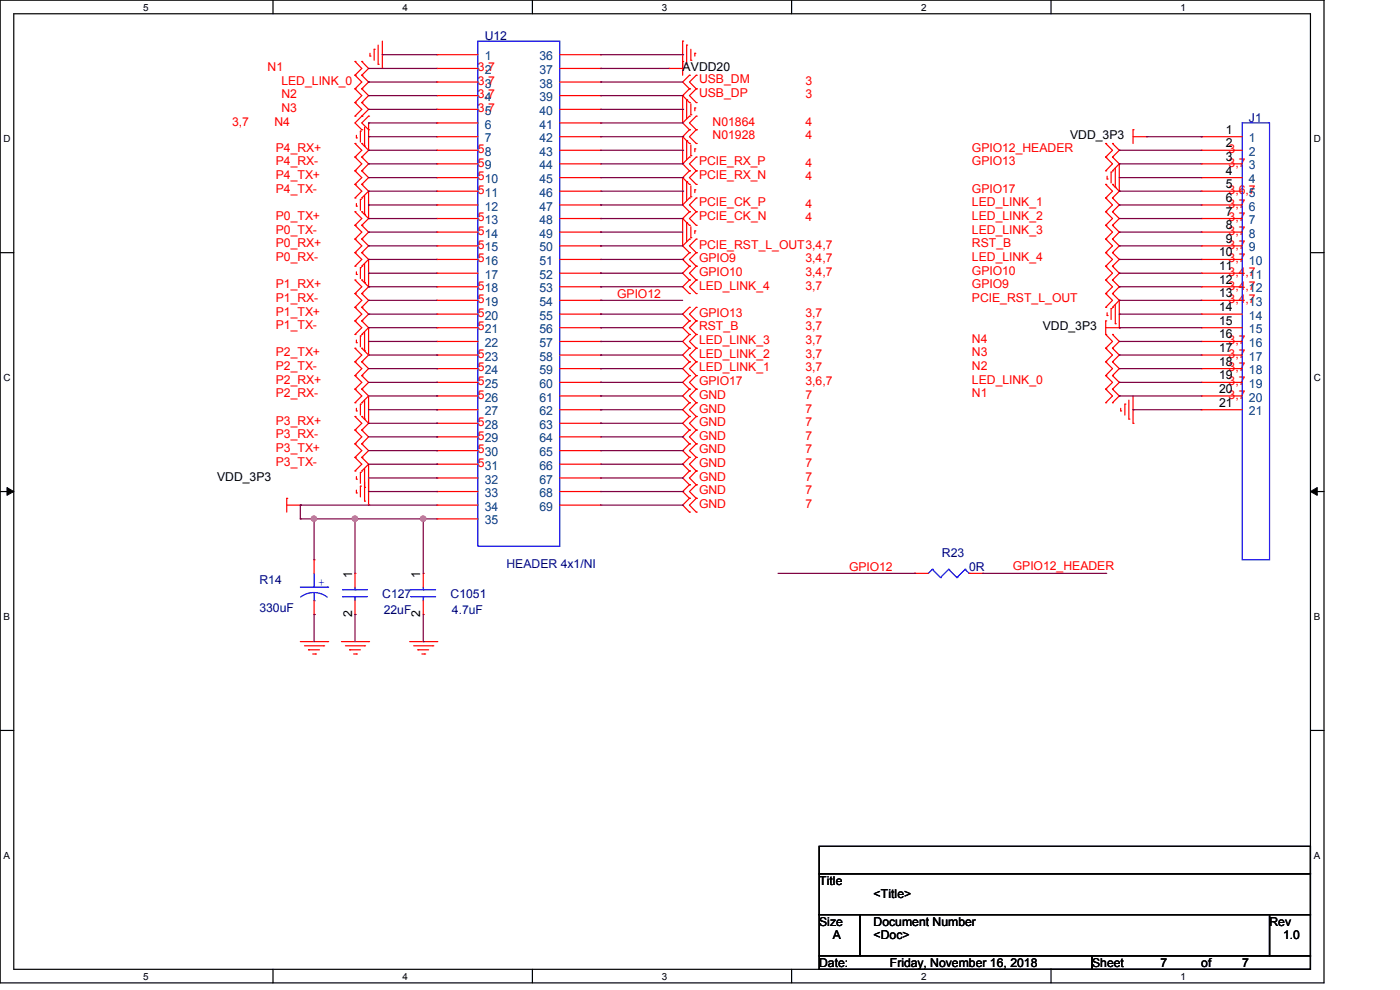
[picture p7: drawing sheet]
<svg xmlns="http://www.w3.org/2000/svg" width="297mm" height="210mm" viewBox="0 0 297 210" stroke-linecap="round" stroke-linejoin="round" font-family="sans-serif">
<path d="M0 0h280.9v208.5h-280.9zM2.9 2.9h275.1v202.7h-275.1z" fill="none" stroke="#000" stroke-width=".25"/>
<g fill="#fff">
<path d="M30.4 .3h1.1v2.4h-1.1z"/>
<path d="M30.4 205.9h1.1v2.3h-1.1z"/>
</g>
<path d="M57.9 0v2.9M57.9 205.6v2.9" fill="none" stroke="#000" stroke-width=".25"/>
<g fill="#fff">
<path d="M85.4 .3h1.1v2.4h-1.1z"/>
<path d="M85.4 205.9h1.1v2.3h-1.1z"/>
</g>
<path d="M112.9 0v2.9M112.9 205.6v2.9" fill="none" stroke="#000" stroke-width=".25"/>
<g fill="#fff">
<path d="M140.4 .3h1.2v2.4h-1.2z"/>
<path d="M140.4 205.9h1.2v2.3h-1.2z"/>
</g>
<path d="M167.9 0v2.9M167.9 205.6v2.9" fill="none" stroke="#000" stroke-width=".25"/>
<g fill="#fff">
<path d="M195.4 .3h1.2v2.4h-1.2z"/>
<path d="M195.4 205.9h1.2v2.3h-1.2z"/>
</g>
<path d="M223 0v2.9M223 205.6v2.9" fill="none" stroke="#000" stroke-width=".25"/>
<g fill="#fff">
<path d="M250.4 .3h1.2v2.4h-1.2z"/>
<path d="M250.4 205.9h1.2v2.3h-1.2z"/>
<path d="M.8 28.2h1.4v2.4h-1.4z"/>
<path d="M278.7 28.2h1.5v2.4h-1.5z"/>
<path d="M.8 78.9h1.4v2.3h-1.4z"/>
<path d="M278.7 78.9h1.5v2.3h-1.5z"/>
</g>
<path d="M0 53.6h2.9M278 53.6h2.9" fill="none" stroke="#000" stroke-width=".25"/>
<g fill="#fff">
<path d="M.8 129.6h1.3v2.3h-1.3z"/>
<path d="M278.7 129.6h1.4v2.3h-1.4z"/>
</g>
<path d="M0 104.3h2.9M278 104.3h2.9" fill="none" stroke="#000" stroke-width=".25"/>
<path d="M1.5 103.4l1.4 .9-1.4 .8zM278 104.3l1.4-.9v1.7z" fill="#000" stroke="#000" stroke-width=".21"/>
<g fill="#fff">
<path d="M.8 180.3h1.3v2.3h-1.3z"/>
<path d="M278.7 180.3h1.4v2.3h-1.4z"/>
</g>
<path d="M0 154.9h2.9M278 154.9h2.9M173.8 179.5h104.2v5.8h-104.2zM173.8 185.3h104.2v8.7h-104.2zM173.8 194h8.7v8.7h-8.7zM182.5 194h86.8v8.7h-86.8zM269.3 194h8.7v8.7h-8.7zM173.8 202.7h57.9v2.9h-57.9zM231.7 202.7h46.3v2.9h-46.3z" fill="none" stroke="#000" stroke-width=".25"/>
<g fill="none" stroke="#f00" stroke-width=".25">
<path d="M75.3 13h.1M75.3 16h.1M75.3 18.8h.1M75.3 13l1.5 1.5-1.5 1.5M75.3 18.8l1.5 1.5-1.5 1.5M75.3 16l1.5 1.4-1.5 1.4M76.8 16h.1M76.8 13h.1M76.8 18.8h.1M76.8 13l1.4 1.5-1.4 1.5M76.8 18.8l1.4 1.5-1.4 1.5M76.8 16l1.4 1.4-1.4 1.4"/>
<path d="M78.5 11.9h.1M78.5 11.3v.6M79.4 10.5h.1M79.4 10.5v2.3M80.2 13.6h.1M80.2 9.6v4M81.1 14.5h.1M81.1 8.7v5.8M92.7 11.6h.1M92.7 14.5h.1M92.7 17.4h.1M92.7 14.5h8.7"/>
<path d="M92.7 11.6h8.7M92.7 17.4h8.7M118.7 14.5h8.7M118.7 11.6h8.7M118.7 17.4h8.7M127.4 11.6h.1M127.4 14.5h.1M127.4 17.4h.1M141.9 14.5h.1M141.9 14.5h2.9M144.8 8.7h.1M144.8 13h.1"/>
<path d="M144.8 8.7v7.3M145.7 9.6h.1M145.7 9.6v4M146.3 18.8h.1M146.3 16h.1M146.3 16l-1.5 1.4 1.5 1.4M146.3 18.8l-1.5 1.5M146.6 12.8h.1M146.6 10.5v2.3M147.4 11.3h.1M147.4 11.3v.6M147.7 16h.1"/>
<path d="M147.7 18.8h.1M147.7 16l-1.4 1.4 1.4 1.4M147.7 18.8l-1.4 1.5 1.4 1.5M75.3 21.8h.1M75.3 24.6h.1M75.3 30.4h.1M75.3 33.3h.1M75.3 36.2h.1M75.3 39.1h.1M75.3 21.8l1.5 1.4-1.5 1.4M75.3 30.4l1.5 1.5-1.5 1.4M75.3 33.3l1.5 1.5-1.5 1.4"/>
<path d="M75.3 36.2l1.5 1.5-1.5 1.4M75.3 39.1l1.5 1.5-1.5 1.4M75.6 29.3h.1M75.6 28.7v.6M76.5 27.8h.1M76.5 27.8v2.3M76.8 24.6h.1M76.8 27.5h.1M76.8 21.8h.1M76.8 33.3h.1M76.8 30.4h.1M76.8 36.2h.1"/>
<path d="M76.8 39.1h.1M76.8 21.8l1.4 1.4-2.9 2.9 1.5 1.4M76.8 30.4l1.4 1.5M76.8 33.3l1.4 1.5-1.4 1.4M76.8 36.2l1.4 1.5-1.4 1.4M76.8 39.1l1.4 1.5M77.3 31h.1M77.3 27v4M78.2 31.9h.1M78.2 24.6h.1M78.2 27.5h.1M78.2 26.1v5.8"/>
<path d="M78.2 24.6l-1.4 1.5 1.4 1.4M78.2 31.9l-1.4 1.4M92.7 20.3h.1M92.7 23.2h.1M92.7 26.1h.1M92.7 29h.1M92.7 31.9h.1M92.7 34.8h.1M92.7 37.7h.1M92.7 29h8.7M92.7 31.9h8.7M92.7 34.8h8.7"/>
<path d="M92.7 37.7h8.7M92.7 20.3h8.7M92.7 23.2h8.7M92.7 26.1h8.7M118.7 29h8.7M118.7 31.9h8.7M118.7 34.8h8.7M118.7 37.7h8.7M118.7 20.3h8.7M118.7 23.2h8.7M118.7 26.1h8.7M127.4 20.3h.1"/>
<path d="M127.4 23.2h.1M127.4 26.1h.1M127.4 29h.1M127.4 31.9h.1M127.4 34.8h.1M127.4 37.7h.1M144.8 20.3h.1M144.8 29h.1M144.8 37.7h.1M144.8 20.3v5.8M144.8 29v5.8M144.8 37.7v5.8"/>
<path d="M144.8 20.3l1.5 1.5M144.8 26.1l1.5 1.4M144.8 29l1.5 1.4M144.8 34.8l1.5 1.4M144.8 37.7l1.5 1.4M145.7 21.2h.1M145.7 29.8h.1M145.7 38.5h.1M145.7 21.2v4M145.7 29.8v4.1M145.7 38.5v4.1M146.3 21.8h.1"/>
<path d="M146.3 27.5h.1M146.3 24.6h.1M146.3 30.4h.1M146.3 36.2h.1M146.3 33.3h.1M146.3 39.1h.1M146.3 24.6l-1.5 1.5M146.3 27.5l-1.5 1.5M146.3 33.3l-1.5 1.5M146.3 36.2l-1.5 1.5M146.6 24.3h.1M146.6 33h.1"/>
<path d="M146.6 22v2.3M146.6 30.7v2.3M146.6 39.4v2.3M147.4 22.9h.1M147.4 31.6h.1M147.4 22.9v.6M147.4 31.6v.6M147.7 21.8h.1M147.7 24.6h.1M147.7 27.5h.1M147.7 30.4h.1M147.7 33.3h.1"/>
<path d="M147.7 36.2h.1M147.7 39.1h.1M147.7 24.6l-1.4 1.5 1.4 1.4M147.7 27.5l-1.4 1.5 1.4 1.4M147.7 33.3l-1.4 1.5 1.4 1.4M147.7 36.2l-1.4 1.5 1.4 1.4M234.6 30.4h.1M234.6 33.3h.1M234.6 36.2h.1M234.6 39.1h.1M234.6 30.4l1.4 1.5-1.4 1.4M234.6 33.3l1.4 1.5-1.4 1.4"/>
<path d="M234.6 39.1l1.4 1.5-1.4 1.4M234.9 38h.1M234.9 37.4v.6M235.7 36.5h.1M235.7 36.5v2.3M236 33.3h.1M236 30.4h.1M236 36.2h.1M236 39.1h.1M236 30.4l1.4 1.5-1.4 1.4M236 33.3l1.4 1.5M236 39.1l1.4 1.5"/>
<path d="M236.6 39.7h.1M236.6 35.6v4.1M237.4 34.8v5.8M237.4 34.8l-1.4 1.4M240.4 27.5h.1M240.4 27.5v2.9M240.4 29h2.8M243.2 29h.1M254.8 29h.1M254.8 31.9h.1M254.8 34.8h.1M254.8 37.7h.1"/>
<path d="M254.8 29h8.7M254.8 31.9h8.7M254.8 34.8h8.7M254.8 37.7h8.7M75.3 42h.1M75.3 50.7h.1M75.3 53.6h.1M75.3 56.5h.1M75.3 47.8h.1M75.3 44.9h.1M75.3 59.4h.1M75.3 50.7l1.5 1.5-1.5 1.4"/>
<path d="M75.3 53.6l1.5 1.4-1.5 1.5M75.3 47.8l1.5 1.4-1.5 1.5M75.3 44.9l1.5 1.5-1.5 1.4M75.3 59.4l1.5 1.4-1.5 1.5M75.6 43.7h.1M75.6 58.2h.1M75.6 43.2v.5M75.6 57.7v.5M76.5 42.3h.1M76.5 56.8h.1M76.5 42.3v2.3M76.5 56.8v2.3"/>
<path d="M76.8 42h.1M76.8 53.6h.1M76.8 50.7h.1M76.8 56.5h.1M76.8 47.8h.1M76.8 44.9h.1M76.8 59.4h.1M76.8 50.7l1.4 1.5-1.4 1.4M76.8 53.6l1.4 1.4M76.8 47.8l1.4 1.4-1.4 1.5M76.8 44.9l1.4 1.5M76.8 59.4l1.4 1.4"/>
<path d="M77.3 45.5h.1M77.3 59.9h.1M77.3 41.4v4.1M77.3 55.9v4M78.2 46.4h.1M78.2 40.6v5.8M78.2 55v5.8M78.2 40.6l-1.4 1.4M78.2 55l-1.4 1.5M78.2 46.4l-1.4 1.4M92.7 40.6h.1M92.7 43.5h.1"/>
<path d="M92.7 46.4h.1M92.7 49.2h.1M92.7 52.2h.1M92.7 55h.1M92.7 58h.1M92.7 40.6h8.7M92.7 43.5h8.7M92.7 46.4h8.7M92.7 49.2h8.7M92.7 52.2h8.7M92.7 55h8.7M92.7 58h8.7"/>
<path d="M118.7 40.6h8.7M118.7 43.5h8.7M118.7 46.4h8.7M118.7 49.2h8.7M118.7 52.2h8.7M118.7 55h8.7M118.7 58h8.7M127.4 40.6h.1M127.4 43.5h.1M127.4 46.4h.1M127.4 49.2h.1M127.4 52.2h.1"/>
<path d="M127.4 55h.1M127.4 58h.1M144.8 46.4h.1M144.8 46.4v5.8M144.8 46.4l1.5 1.4M144.8 43.5l1.5 1.4M144.8 52.2l1.5 1.4M145.7 47.2h.1M145.7 47.2v4.1M146.3 47.8h.1M146.3 44.9h.1M146.3 42h.1"/>
<path d="M146.3 53.6h.1M146.3 50.7h.1M146.3 56.5h.1M146.3 59.4h.1M146.3 44.9l-1.5 1.5M146.3 42l-1.5 1.5M146.3 50.7l-1.5 1.5M146.3 53.6l-1.5 1.4 1.5 1.5M146.3 56.5l-1.5 1.5 1.5 1.4M146.3 59.4l-1.5 1.4 1.5 1.5M146.6 41.7h.1M146.6 50.4h.1"/>
<path d="M146.6 48.1v2.3M147.4 40.3h.1M147.4 49h.1M147.4 40.3v.6M147.4 49v.5M147.7 44.9h.1M147.7 47.8h.1M147.7 42h.1M147.7 50.7h.1M147.7 53.6h.1M147.7 56.5h.1M147.7 59.4h.1"/>
<path d="M147.7 44.9l-1.4 1.5 1.4 1.4M147.7 42l-1.4 1.5 1.4 1.4M147.7 50.7l-1.4 1.5 1.4 1.4M147.7 53.6l-1.4 1.4 1.4 1.5M147.7 56.5l-1.4 1.5 1.4 1.4M147.7 59.4l-1.4 1.4 1.4 1.5M234.6 42h.1M234.6 44.9h.1M234.6 47.8h.1M234.6 50.7h.1M234.6 53.6h.1M234.6 56.5h.1"/>
<path d="M234.6 59.4h.1M234.6 42l1.4 1.5-1.4 1.4M234.6 44.9l1.4 1.5-1.4 1.4M234.6 47.8l1.4 1.4-1.4 1.5M234.6 50.7l1.4 1.5-1.4 1.4M234.6 53.6l1.4 1.4-1.4 1.5M234.6 56.5l1.4 1.5-1.4 1.4M234.6 59.4l1.4 1.4-1.4 1.5M236 44.9h.1M236 42h.1M236 47.8h.1M236 50.7h.1"/>
<path d="M236 53.6h.1M236 56.5h.1M236 59.4h.1M236 42l1.4 1.5-1.4 1.4M236 44.9l1.4 1.5-1.4 1.4M236 47.8l1.4 1.4-1.4 1.5M236 50.7l1.4 1.5-1.4 1.4M236 53.6l1.4 1.4-1.4 1.5M236 56.5l1.4 1.5-1.4 1.4M236 59.4l1.4 1.4-1.4 1.5M237.4 40.6h.1M237.4 40.6l-1.4 1.4"/>
<path d="M254.8 40.6h.1M254.8 43.5h.1M254.8 46.4h.1M254.8 49.2h.1M254.8 52.2h.1M254.8 55h.1M254.8 58h.1M254.8 40.6h8.7M254.8 43.5h8.7M254.8 46.4h8.7M254.8 49.2h8.7M254.8 52.2h8.7"/>
<path d="M254.8 55h8.7M254.8 58h8.7M75.3 62.3h.1M75.3 65.2h.1M75.3 68.1h.1M75.3 71h.1M75.3 79.7h.1M75.3 76.8h.1M75.3 73.9h.1M75.3 62.3l1.5 1.4-1.5 1.5M75.3 68.1l1.5 1.4-1.5 1.5M75.3 65.2l1.5 1.4-1.5 1.5"/>
<path d="M75.3 79.7l1.5 1.4-1.5 1.4M75.3 76.8l1.5 1.4-1.5 1.5M75.3 73.9l1.5 1.4-1.5 1.5M75.6 72.7h.1M75.6 72.1v.6M76.5 71.2h.1M76.5 71.2v2.4M76.8 65.2h.1M76.8 62.3h.1M76.8 71h.1M76.8 68.1h.1M76.8 79.7h.1"/>
<path d="M76.8 76.8h.1M76.8 73.9h.1M76.8 62.3l1.4 1.4-1.4 1.5M76.8 68.1l1.4 1.4M76.8 65.2l1.4 1.4-1.4 1.5M76.8 79.7l1.4 1.4-1.4 1.4M76.8 76.8l1.4 1.4-1.4 1.5M76.8 73.9l1.4 1.4M77.3 74.4h.1M77.3 70.4v4M78.2 60.8h.1M78.2 75.3h.1"/>
<path d="M78.2 69.5v5.8M78.2 60.8l-1.4 1.5M78.2 69.5l-1.4 1.5M78.2 75.3l-1.4 1.5M92.7 60.8h.1M92.7 63.7h.1M92.7 66.6h.1M92.7 69.5h.1M92.7 72.4h.1M92.7 75.3h.1M92.7 78.2h.1M92.7 69.5h8.7"/>
<path d="M92.7 60.8h8.7M92.7 63.7h8.7M92.7 66.6h8.7M92.7 72.4h8.7M92.7 75.3h8.7M92.7 78.2h8.7M118.7 69.5h8.7M118.7 60.8h8.7M118.7 63.7h8.7M118.7 66.6h8.7M118.7 72.4h8.7M118.7 75.3h8.7"/>
<path d="M118.7 78.2h8.7M127.4 60.8h.1M127.4 63.7h.1M127.4 66.6h.1M127.4 69.5h.1M127.4 72.4h.1M127.4 75.3h.1M127.4 78.2h.1M146.3 62.3h.1M146.3 68.1h.1M146.3 65.2h.1M146.3 71h.1"/>
<path d="M146.3 73.9h.1M146.3 76.8h.1M146.3 79.7h.1M146.3 65.2l-1.5 1.4 1.5 1.5M146.3 68.1l-1.5 1.4 1.5 1.5M146.3 71l-1.5 1.4 1.5 1.5M146.3 73.9l-1.5 1.4 1.5 1.5M146.3 76.8l-1.5 1.4 1.5 1.5M146.3 79.7l-1.5 1.4 1.5 1.4M147.7 62.3h.1M147.7 65.2h.1M147.7 68.1h.1"/>
<path d="M147.7 71h.1M147.7 73.9h.1M147.7 76.8h.1M147.7 79.7h.1M147.7 65.2l-1.4 1.4 1.4 1.5M147.7 68.1l-1.4 1.4 1.4 1.5M147.7 71l-1.4 1.4 1.4 1.5M147.7 73.9l-1.4 1.4 1.4 1.5M147.7 76.8l-1.4 1.4 1.4 1.5M147.7 79.7l-1.4 1.4 1.4 1.4M234.6 68.1h.1M234.6 62.3h.1"/>
<path d="M234.6 65.2h.1M234.6 79.7h.1M234.6 76.8h.1M234.6 73.9h.1M234.6 71h.1M234.6 69.5h2.8M234.6 68.1v2.9M234.6 62.3l1.4 1.4-1.4 1.5M234.6 79.7l1.4 1.4-1.4 1.4M234.6 76.8l1.4 1.4-1.4 1.5M234.6 73.9l1.4 1.4-1.4 1.5M234.6 71l1.4 1.4-1.4 1.5"/>
<path d="M234.9 66.9h.1M234.9 66.3v.6M235.7 65.4h.1M235.7 65.4v2.4M236 62.3h.1M236 65.2h.1M236 79.7h.1M236 76.8h.1M236 73.9h.1M236 71h.1M236 62.3l1.4 1.4M236 79.7l1.4 1.4-1.4 1.4"/>
<path d="M236 76.8l1.4 1.4-1.4 1.5M236 73.9l1.4 1.4-1.4 1.5M236 71l1.4 1.4-1.4 1.5M236.6 68.7h.1M236.6 64.6v4.1M237.4 69.5h.1M237.4 63.7v5.8M237.4 63.7l-1.4 1.5M254.8 60.8h.1M254.8 63.7h.1M254.8 66.6h.1M254.8 69.5h.1"/>
<path d="M254.8 72.4h.1M254.8 75.3h.1M254.8 78.2h.1M254.8 69.5h8.7M254.8 60.8h8.7M254.8 63.7h8.7M254.8 66.6h8.7M254.8 72.4h8.7M254.8 75.3h8.7M254.8 78.2h8.7M75.3 82.5h.1M75.3 85.4h.1"/>
<path d="M75.3 94.1h.1M75.3 97h.1M75.3 88.3h.1M75.3 91.2h.1M75.3 99.9h.1M75.3 82.5l1.5 1.5-1.5 1.4M75.3 94.1l1.5 1.5-1.5 1.4M75.3 88.3l1.5 1.5-1.5 1.4M75.3 97l1.5 1.5-1.5 1.4M75.3 91.2l1.5 1.5-1.5 1.4M75.6 87.2h.1M75.6 86.6v.6"/>
<path d="M76.5 85.7h.1M76.5 85.7v2.4M76.8 85.4h.1M76.8 82.5h.1M76.8 97h.1M76.8 94.1h.1M76.8 91.2h.1M76.8 88.3h.1M76.8 99.9h.1M76.8 82.5l1.4 1.5M76.8 94.1l1.4 1.5-1.4 1.4M76.8 88.3l1.4 1.5"/>
<path d="M76.8 97l1.4 1.5M76.8 91.2l1.4 1.5-1.4 1.4M77.3 88.9h.1M77.3 84.9v4M77.3 99.4v6.9M78.2 89.8h.1M78.2 84v5.8M78.2 98.5v8.6M78.2 84l-1.4 1.4M78.2 89.8l-1.4 1.4M78.2 98.5l-1.4 1.4M92.7 81.1h.1"/>
<path d="M92.7 84h.1M92.7 86.9h.1M92.7 89.8h.1M92.7 92.7h.1M92.7 95.6h.1M92.7 98.5h.1M92.7 81.1h8.7M92.7 84h8.7M92.7 86.9h8.7M92.7 89.8h8.7M92.7 92.7h8.7M92.7 95.6h8.7"/>
<path d="M92.7 98.5h8.7M118.7 81.1h8.7M118.7 84h8.7M118.7 86.9h8.7M118.7 89.8h8.7M118.7 92.7h8.7M118.7 95.6h8.7M118.7 98.5h8.7M127.4 81.1h.1M127.4 84h.1M127.4 86.9h.1M127.4 89.8h.1"/>
<path d="M127.4 92.7h.1M127.4 95.6h.1M127.4 98.5h.1M146.3 82.5h.1M146.3 85.4h.1M146.3 88.3h.1M146.3 91.2h.1M146.3 94.1h.1M146.3 97h.1M146.3 99.9h.1M146.3 82.5l-1.5 1.5 1.5 1.4M146.3 85.4l-1.5 1.5 1.5 1.4"/>
<path d="M146.3 88.3l-1.5 1.5 1.5 1.4M146.3 91.2l-1.5 1.5 1.5 1.4M146.3 94.1l-1.5 1.5 1.5 1.4M146.3 97l-1.5 1.5 1.5 1.4M146.3 99.9l-1.5 1.5 1.5 1.4M147.7 82.5h.1M147.7 85.4h.1M147.7 88.3h.1M147.7 91.2h.1M147.7 94.1h.1M147.7 97h.1M147.7 99.9h.1"/>
<path d="M147.7 82.5l-1.4 1.5 1.4 1.4M147.7 85.4l-1.4 1.5 1.4 1.4M147.7 88.3l-1.4 1.5 1.4 1.4M147.7 91.2l-1.4 1.5 1.4 1.4M147.7 94.1l-1.4 1.5 1.4 1.4M147.7 97l-1.4 1.5 1.4 1.4M147.7 99.9l-1.4 1.5 1.4 1.4M234.6 82.5h.1M234.6 85.4h.1M234.6 82.5l1.4 1.5-1.4 1.4M236 82.5h.1M236 85.4h.1"/>
<path d="M236 82.5l1.4 1.5-1.4 1.4M237.7 87.2h.1M237.7 86.6v.6M238.6 85.7h.1M238.6 85.7v2.4M239.5 88.9h.1M239.5 84.9v4M240.4 89.8h.1M240.4 84v5.8M254.8 81.1h.1M254.8 84h.1M254.8 86.9h.1"/>
<path d="M254.8 81.1h8.7M254.8 84h8.7M254.8 86.9h8.7M60.8 105.7h.1M60.8 107.1h2.9M60.8 105.7v2.9M63.7 107.1h.1M66.6 118.7h.1M66.6 118.7v2.9M75.6 101.6h.1M75.6 104.6h.1M75.6 101.1v.5"/>
<path d="M75.6 104v.6M76.5 100.2h.1M76.5 103.1h.1M76.5 100.2v2.3M76.5 103.1v2.3M77.3 103.4h.1M77.3 106.3h.1M78.2 104.3h.1M78.2 107.1h.1M92.7 101.4h.1M92.7 104.3h.1M92.7 107.1h.1"/>
<path d="M92.7 110.1h.1M92.7 107.1h8.7M92.7 101.4h8.7M92.7 104.3h8.7M92.7 110.1h8.7M118.7 107.1h8.7M118.7 101.4h8.7M118.7 104.3h8.7M127.4 101.4h.1M127.4 104.3h.1M127.4 107.1h.1M146.3 102.8h.1"/>
<path d="M146.3 105.7h.1M146.3 108.6h.1M146.3 102.8l-1.5 1.5 1.5 1.4M146.3 105.7l-1.5 1.4 1.5 1.5M147.7 102.8h.1M147.7 105.7h.1M147.7 108.6h.1M147.7 102.8l-1.4 1.5 1.4 1.4M147.7 105.7l-1.4 1.4 1.4 1.5M63.7 136.1h5.8M64.6 137h4.1M65.4 137.8h.1"/>
<path d="M65.4 137.8h2.4M66.3 138.7h.6M66.6 130.3h.1M66.6 127.4v2.9M66.9 138.7h.1M68.7 137h.1M69.5 136.1h.1M72.4 136.1h5.8M73.3 137h4M74.2 137.8h.1M74.2 137.8h2.3M75 138.7h.6"/>
<path d="M75.3 121.6h.1M75.3 130.3h.1M75.3 121.6v2.9M75.3 127.4v2.9M75.6 138.7h.1M77.3 137h.1M78.2 136.1h.1M86.9 136.1h5.8M87.8 137h4M88.6 137.8h.1M88.6 137.8h2.3M89.5 138.7h.6"/>
<path d="M89.8 121.6h.1M89.8 130.3h.1M89.8 121.6v2.9M89.8 127.4v2.9M90.1 138.7h.1M91.8 137h.1M92.7 136.1h.1M194 121.6h.1M194 121.6h2.9M205.6 121.6h2.9M208.5 121.6h.1"/>
</g>
<g fill="none" stroke="#00f" stroke-width=".25">
<path d="M101.4 8.7h17.3v107.2h-17.3zM263.5 26.1h5.8v92.6h-5.8zM63.7 124.5h5.8M66.6 127.4h.1M66.6 124.5h.1M66.6 125.7l1.5 .2 1.3 .8M66.6 125.7l-1.5 .2-1.3 .8M66.6 121.6v2.9M66.6 125.7v1.7M69.5 124.5h.1M72.7 126.6h.1M72.7 125.1h.1"/>
<path d="M72.7 126.6h5.2M72.7 125.1h5.2M75.3 125.1h.1M75.3 126.6h.1M75.3 124.5v.6M75.3 126.6v.8M87.2 126.6h.1M87.2 125.1h.1M87.2 126.6h5.2M87.2 125.1h5.2M89.8 125.1h.1M89.8 126.6h.1"/>
<path d="M89.8 124.5v.6M89.8 126.6v.8M197.8 120.8h.1M197.8 120.8l-.9 .8M197.8 120.8l1.7 1.7M199.5 122.5h.1M201.3 120.8h.1M201.3 120.8l-1.8 1.7M201.3 120.8l1.7 1.7M203 122.5h.1M204.7 120.8h.1M204.7 120.8l-1.7 1.7"/>
<path d="M204.7 120.8l.9 .8M205.6 121.6h.1"/>
</g>
<g fill="none" stroke="#800040" stroke-width=".25">
<path d="M78.2 14.5h.1M78.2 17.4h.1M78.2 14.5h14.5M78.2 17.4h14.5M81.1 11.6h.1M81.1 11.6h11.6M127.4 14.5h.1M127.4 17.4h.1M127.4 14.5h14.5M127.4 17.4h17.4M127.4 11.6h17.4M144.8 11.6h.1"/>
<path d="M78.2 20.3h.1M78.2 23.2h.1M78.2 26.1h.1M78.2 29h.1M78.2 31.9h.1M78.2 34.8h.1M78.2 37.7h.1M78.2 37.7h14.5M78.2 34.8h14.5M78.2 31.9h14.5M78.2 20.3h14.5M78.2 23.2h14.5"/>
<path d="M78.2 26.1h14.5M78.2 29h14.5M127.4 20.3h.1M127.4 37.7h17.4M127.4 34.8h17.4M127.4 31.9h17.4M127.4 20.3h17.4M127.4 23.2h17.4M127.4 26.1h17.4M127.4 29h17.4M144.8 23.2h.1M144.8 26.1h.1"/>
<path d="M144.8 29h.1M144.8 31.9h.1M144.8 34.8h.1M144.8 37.7h.1M237.4 37.7h.1M237.4 34.8h.1M237.4 31.9h.1M237.4 37.7h17.4M237.4 34.8h17.4M237.4 31.9h17.4M243.2 29h11.6M254.8 29h.1"/>
<path d="M78.2 40.6h.1M78.2 43.5h.1M78.2 46.4h.1M78.2 49.2h.1M78.2 52.2h.1M78.2 55h.1M78.2 58h.1M78.2 58h14.5M78.2 55h14.5M78.2 52.2h14.5M78.2 49.2h14.5M78.2 46.4h14.5"/>
<path d="M78.2 43.5h14.5M78.2 40.6h14.5M127.4 43.5h.1M127.4 46.4h.1M127.4 49.2h.1M127.4 52.2h.1M127.4 58h.1M127.4 58h17.4M127.4 55h17.4M127.4 52.2h17.4M127.4 49.2h17.4M127.4 46.4h17.4"/>
<path d="M127.4 43.5h17.4M127.4 40.6h17.4M144.8 40.6h.1M144.8 55h.1M237.4 58h.1M237.4 55h.1M237.4 52.2h.1M237.4 49.2h.1M237.4 46.4h.1M237.4 43.5h.1M237.4 40.6h.1M237.4 58h17.4"/>
<path d="M237.4 55h17.4M237.4 52.2h17.4M237.4 49.2h17.4M237.4 46.4h17.4M237.4 43.5h17.4M237.4 40.6h17.4M78.2 60.8h.1M78.2 63.7h.1M78.2 66.6h.1M78.2 69.5h.1M78.2 72.4h.1M78.2 78.2h14.5"/>
<path d="M78.2 75.3h14.5M78.2 72.4h14.5M78.2 69.5h14.5M78.2 66.6h14.5M78.2 63.7h14.5M78.2 60.8h14.5M92.7 75.3h.1M92.7 78.2h.1M127.4 60.8h.1M127.4 63.7h.1M127.4 66.6h.1M127.4 69.5h.1"/>
<path d="M127.4 72.4h.1M127.4 75.3h.1M127.4 78.2h.1M127.4 78.2h17.4M127.4 75.3h17.4M127.4 72.4h17.4M127.4 69.5h17.4M127.4 66.6h17.4M127.4 63.7h17.4M127.4 60.8h17.4M237.4 78.2h.1M237.4 75.3h.1"/>
<path d="M237.4 72.4h.1M237.4 69.5h.1M237.4 66.6h.1M237.4 63.7h.1M237.4 60.8h.1M237.4 78.2h17.4M237.4 75.3h17.4M237.4 72.4h17.4M237.4 69.5h17.4M237.4 66.6h17.4M237.4 63.7h17.4M237.4 60.8h17.4"/>
<path d="M78.2 86.9h14.5M78.2 84h14.5M78.2 81.1h14.5M78.2 89.8h14.5M78.2 92.7h14.5M78.2 95.6h14.5M78.2 98.5h14.5M92.7 81.1h.1M92.7 84h.1M92.7 86.9h.1M92.7 89.8h.1M92.7 92.7h.1"/>
<path d="M92.7 95.6h.1M92.7 98.5h.1M127.4 81.1h.1M127.4 84h.1M127.4 86.9h.1M127.4 89.8h.1M127.4 86.9h17.4M127.4 84h17.4M127.4 81.1h17.4M127.4 89.8h17.4M127.4 92.7h17.4M127.4 95.6h17.4"/>
<path d="M127.4 98.5h17.4M144.8 92.7h.1M144.8 95.6h.1M144.8 98.5h.1M237.4 84h.1M237.4 81.1h.1M237.4 84h17.4M237.4 81.1h17.4M240.4 86.9h.1M240.4 86.9h14.4M63.7 107.1h.1M63.7 110.1h.1"/>
<path d="M63.7 107.1h29M63.7 107.1v3M63.7 110.1h29M66.6 110.1h.1M66.6 110.1v8.6M75.3 110.1h.1M75.3 110.1v11.5M78.2 101.4h14.5M78.2 104.3h14.5M89.8 110.1h.1M89.8 110.1v11.5M92.7 101.4h.1"/>
<path d="M92.7 104.3h.1M127.4 101.4h17.4M127.4 104.3h17.4M127.4 107.1h17.4M144.8 101.4h.1M144.8 104.3h.1M144.8 107.1h.1M66.6 130.3h.1M66.6 130.3v5.8M75.3 130.3h.1M75.3 130.3v5.8M89.8 136.1h.1"/>
<path d="M89.8 130.3v5.8M165.1 121.6h28.9M194 121.6h.1M208.5 121.6h26.1M234.6 121.6h.1"/>
</g>
<g fill="#f0f" stroke="#f0f" stroke-width=".25">
<circle cx="75.3" cy="110" r=".56"/>
<circle cx="66.6" cy="110" r=".55"/>
<circle cx="89.8" cy="110" r=".56"/>
</g>
<g font-size="2.6" fill="#000080">
<text x="102.8" y="8.4">U12</text>
<text x="265" y="25.8">J1</text>
<text x="199.8" y="118.2">R23</text>
<text x="55" y="124">R14</text>
<text x="107.4" y="120.5">HEADER 4x1/NI</text>
<text x="205.6" y="121.1">0R</text>
<text x="55" y="129.8">330uF</text>
<text x="81.1" y="126.9">C127</text>
<text x="81.4" y="130.3">22uF</text>
<text x="95.6" y="126.9">C1051</text>
<text x="95.9" y="130.3">4.7uF</text>
</g>
<g font-size="2.6" fill="#f00">
<text x="56.8" y="15.1">N1</text>
<text x="59.7" y="18">LED_LINK_0</text>
<text x="101.4" y="15.1">3,7</text>
<text x="101.4" y="18">3,7</text>
<text x="148.3" y="17.7">USB_DM</text>
<text x="170.9" y="18">3</text>
<text x="59.7" y="20.9">N2</text>
<text x="59.7" y="23.8">N3</text>
<text x="101.4" y="20.9">3,7</text>
<text x="101.4" y="23.8">3,7</text>
<text x="148.3" y="20.6">USB_DP</text>
<text x="170.9" y="20.9">3</text>
<text x="49.2" y="26.7">3,7</text>
<text x="58.2" y="26.7">N4</text>
<text x="151.2" y="26.7">N01864</text>
<text x="151.2" y="29.6">N01928</text>
<text x="170.9" y="26.7">4</text>
<text x="170.9" y="29.6">4</text>
<text x="58.5" y="32.2">P4_RX+</text>
<text x="58.5" y="35.1">P4_RX-</text>
<text x="101.4" y="32.5">58</text>
<text x="101.4" y="35.3">59</text>
<text x="148.3" y="35.1">PCIE_RX_P</text>
<text x="170.9" y="35.3">4</text>
<text x="206.2" y="32.2">GPIO12_HEADER</text>
<text x="206.2" y="35.1">GPIO13</text>
<text x="260.6" y="32.5">3</text>
<text x="260.6" y="35.3">3,7</text>
<text x="58.5" y="38">P4_TX+</text>
<text x="58.5" y="40.9">P4_TX-</text>
<text x="101.4" y="38.3">510</text>
<text x="101.4" y="41.1">511</text>
<text x="148.3" y="38">PCIE_RX_N</text>
<text x="170.9" y="38.3">4</text>
<text x="206.2" y="40.9">GPIO17</text>
<text x="260.6" y="41.1">3,6,7</text>
<text x="58.5" y="46.7">P0_TX+</text>
<text x="101.4" y="46.9">513</text>
<text x="148.3" y="46.7">PCIE_CK_N</text>
<text x="148.3" y="43.8">PCIE_CK_P</text>
<text x="170.9" y="46.9">4</text>
<text x="170.9" y="44.1">4</text>
<text x="206.2" y="43.8">LED_LINK_1</text>
<text x="206.2" y="46.7">LED_LINK_2</text>
<text x="260.6" y="44.1">3,7</text>
<text x="260.6" y="46.9">3,7</text>
<text x="58.5" y="52.5">P0_RX+</text>
<text x="58.5" y="49.6">P0_TX-</text>
<text x="101.4" y="52.7">515</text>
<text x="101.4" y="49.8">514</text>
<text x="148.3" y="52.7">PCIE_RST_L_OUT3,4,7</text>
<text x="206.2" y="49.6">LED_LINK_3</text>
<text x="206.2" y="52.5">RST_B</text>
<text x="260.6" y="49.8">3,7</text>
<text x="260.6" y="52.7">3,7</text>
<text x="58.5" y="55.3">P0_RX-</text>
<text x="101.4" y="55.6">516</text>
<text x="148.3" y="55.6">GPIO9</text>
<text x="148.3" y="58.5">GPIO10</text>
<text x="170.9" y="55.6">3,4,7</text>
<text x="170.9" y="58.5">3,4,7</text>
<text x="206.2" y="55.3">LED_LINK_4</text>
<text x="206.2" y="58.3">GPIO10</text>
<text x="260.6" y="55.6">3,7</text>
<text x="260.6" y="58.5">3,4,7</text>
<text x="58.5" y="64">P1_RX-</text>
<text x="58.5" y="61.1">P1_RX+</text>
<text x="101.4" y="64.3">519</text>
<text x="101.4" y="61.4">518</text>
<text x="130.9" y="63.1">GPIO12</text>
<text x="148.3" y="61.4">LED_LINK_4</text>
<text x="170.9" y="61.4">3,7</text>
<text x="206.2" y="61.1">GPIO9</text>
<text x="206.2" y="64">PCIE_RST_L_OUT</text>
<text x="260.6" y="61.4">3,4,7</text>
<text x="260.6" y="64.3">3,4,7</text>
<text x="58.5" y="69.8">P1_TX-</text>
<text x="58.5" y="66.9">P1_TX+</text>
<text x="101.4" y="70.1">521</text>
<text x="101.4" y="67.2">520</text>
<text x="148.3" y="67.2">GPIO13</text>
<text x="148.3" y="70.1">RST_B</text>
<text x="170.9" y="67.2">3,7</text>
<text x="170.9" y="70.1">3,7</text>
<text x="58.5" y="75.6">P2_TX+</text>
<text x="101.4" y="75.9">523</text>
<text x="148.3" y="73">LED_LINK_3</text>
<text x="148.3" y="75.9">LED_LINK_2</text>
<text x="170.9" y="73">3,7</text>
<text x="170.9" y="75.9">3,7</text>
<text x="206.2" y="75.6">N3</text>
<text x="206.2" y="72.7">N4</text>
<text x="260.6" y="75.9">3,7</text>
<text x="260.6" y="73">3,7</text>
<text x="58.5" y="81.4">P2_RX+</text>
<text x="58.5" y="78.5">P2_TX-</text>
<text x="101.4" y="81.7">525</text>
<text x="101.4" y="78.8">524</text>
<text x="148.3" y="78.8">LED_LINK_1</text>
<text x="148.3" y="81.7">GPIO17</text>
<text x="170.9" y="78.8">3,7</text>
<text x="170.9" y="81.7">3,6,7</text>
<text x="206.2" y="81.4">LED_LINK_0</text>
<text x="206.2" y="78.5">N2</text>
<text x="260.6" y="81.7">3,7</text>
<text x="260.6" y="78.8">3,7</text>
<text x="58.5" y="84.3">P2_RX-</text>
<text x="101.4" y="84.6">526</text>
<text x="148.3" y="84.6">GND</text>
<text x="148.3" y="87.5">GND</text>
<text x="170.9" y="84.6">7</text>
<text x="170.9" y="87.5">7</text>
<text x="206.2" y="84.3">N1</text>
<text x="260.6" y="84.6">3,7</text>
<text x="58.5" y="95.9">P3_TX+</text>
<text x="58.5" y="90.1">P3_RX+</text>
<text x="58.5" y="93">P3_RX-</text>
<text x="101.4" y="90.4">528</text>
<text x="101.4" y="93.3">529</text>
<text x="148.3" y="90.4">GND</text>
<text x="148.3" y="93.3">GND</text>
<text x="170.9" y="90.4">7</text>
<text x="170.9" y="93.3">7</text>
<text x="58.5" y="98.8">P3_TX-</text>
<text x="101.4" y="96.2">530</text>
<text x="101.4" y="99.1">531</text>
<text x="148.3" y="96.2">GND</text>
<text x="148.3" y="99.1">GND</text>
<text x="148.3" y="102">GND</text>
<text x="170.9" y="96.2">7</text>
<text x="170.9" y="99.1">7</text>
<text x="170.9" y="102">7</text>
<text x="148.3" y="104.9">GND</text>
<text x="148.3" y="107.7">GND</text>
<text x="170.9" y="104.9">7</text>
<text x="170.9" y="107.7">7</text>
<text x="180.1" y="121">GPIO12</text>
<text x="214.9" y="120.8">GPIO12_HEADER</text>
</g>
<g font-size="2.6" fill="#004080">
<text x="102.8" y="12.8">1</text>
<text x="102.8" y="15.7">2</text>
<text x="114.4" y="12.8">36</text>
<text x="114.4" y="15.7">37</text>
<text x="102.8" y="18.6">3</text>
<text x="102.8" y="21.5">4</text>
<text x="114.4" y="18.6">38</text>
<text x="114.4" y="21.5">39</text>
<text x="102.8" y="24.4">5</text>
<text x="102.8" y="27.3">6</text>
<text x="114.4" y="24.4">40</text>
<text x="114.4" y="27.3">41</text>
<text x="102.8" y="30.2">7</text>
<text x="114.4" y="30.2">42</text>
<text x="114.4" y="33.1">43</text>
<text x="114.4" y="35.9">44</text>
<text x="265" y="30.2">1</text>
<text x="265" y="33.1">2</text>
<text x="265" y="35.9">3</text>
<text x="114.4" y="38.9">45</text>
<text x="114.4" y="41.7">46</text>
<text x="265" y="38.9">4</text>
<text x="265" y="41.7">5</text>
<text x="102.8" y="44.7">12</text>
<text x="114.4" y="44.7">47</text>
<text x="114.4" y="47.5">48</text>
<text x="265" y="44.7">6</text>
<text x="265" y="47.5">7</text>
<text x="114.4" y="50.4">49</text>
<text x="114.4" y="53.3">50</text>
<text x="265" y="50.4">8</text>
<text x="265" y="53.3">9</text>
<text x="102.8" y="59.1">17</text>
<text x="114.4" y="56.2">51</text>
<text x="114.4" y="59.1">52</text>
<text x="265" y="56.2">10</text>
<text x="265" y="59.1">11</text>
<text x="114.4" y="62">53</text>
<text x="114.4" y="64.9">54</text>
<text x="265" y="62">12</text>
<text x="265" y="64.9">13</text>
<text x="114.4" y="67.8">55</text>
<text x="114.4" y="70.7">56</text>
<text x="265" y="67.8">14</text>
<text x="265" y="70.7">15</text>
<text x="102.8" y="73.6">22</text>
<text x="114.4" y="73.6">57</text>
<text x="114.4" y="76.5">58</text>
<text x="265" y="73.6">16</text>
<text x="265" y="76.5">17</text>
<text x="114.4" y="79.4">59</text>
<text x="114.4" y="82.3">60</text>
<text x="265" y="79.4">18</text>
<text x="265" y="82.3">19</text>
<text x="102.8" y="88.1">27</text>
<text x="114.4" y="85.2">61</text>
<text x="114.4" y="88.1">62</text>
<text x="265" y="85.2">20</text>
<text x="265" y="88.1">21</text>
<text x="114.4" y="91">63</text>
<text x="114.4" y="93.9">64</text>
<text x="114.4" y="96.8">65</text>
<text x="114.4" y="99.7">66</text>
<text x="102.8" y="102.6">32</text>
<text x="102.8" y="105.5">33</text>
<text x="114.4" y="102.6">67</text>
<text x="114.4" y="105.5">68</text>
<text x="102.8" y="108.3">34</text>
<text x="102.8" y="111.3">35</text>
<text x="114.4" y="108.3">69</text>
</g>
<g font-size="2.6">
<text x="144.8" y="15.1">AVDD20</text>
<text x="227" y="29.6">VDD_3P3</text>
<text x="260" y="28.4">1</text>
<text x="260" y="31.2">2</text>
<text x="260" y="34.1">3</text>
<text x="260" y="37">4</text>
<text x="260" y="39.9">5</text>
<text x="260" y="42.8">6</text>
<text x="260" y="45.7">7</text>
<text x="260" y="48.6">8</text>
<text x="260" y="51.5">9</text>
<text x="258.6" y="54.4">10</text>
<text x="258.6" y="57.3">11</text>
<text x="258.6" y="60.2">12</text>
<text x="258.6" y="63.1">13</text>
<text x="258.6" y="66">14</text>
<text x="221.2" y="70.1">VDD_3P3</text>
<text x="258.6" y="68.9">15</text>
<text x="258.6" y="71.8">16</text>
<text x="258.6" y="74.7">17</text>
<text x="258.6" y="77.6">18</text>
<text x="258.6" y="80.5">19</text>
<text x="258.6" y="83.4">20</text>
<text x="258.6" y="86.3">21</text>
<text x="46.1" y="102">VDD_3P3</text>
<text x="74.7" y="122.5" transform="rotate(-90 74.7 122.5)">1</text>
<text x="89.2" y="122.5" transform="rotate(-90 89.2 122.5)">1</text>
<text x="74.7" y="130.9" transform="rotate(-90 74.7 130.9)">2</text>
<text x="89.2" y="130.9" transform="rotate(-90 89.2 130.9)">2</text>
<text x="173.8" y="187.7">Title</text>
<text x="185.3" y="190.6">&lt;Title&gt;</text>
<text x="173.8" y="196.3">Size</text>
<text x="185.3" y="196.3">Document Number</text>
<text x="269.3" y="196.3">Rev</text>
<text x="176.7" y="199.3">A</text>
<text x="185.3" y="199.3">&lt;Doc&gt;</text>
<text x="272.2" y="199.3">1.0</text>
<text x="173.8" y="205.1">Date:</text>
<text x="188.8" y="205.1">Friday, November 16, 2018</text>
<text x="231.7" y="205.1">Sheet</text>
<text x="246.2" y="205.1">7</text>
<text x="254.8" y="205.1">of</text>
<text x="263.5" y="205.1">7</text>
</g>
<text font-size="2.6" fill="#00f" x="67.5" y="124.3">+</text>
<g font-size="2.1">
<text x="30.4" y="2.2">5</text>
<text x="85.4" y="2.2">4</text>
<text x="140.4" y="2.2">3</text>
<text x="195.4" y="2.2">2</text>
<text x="250.5" y="2.2">1</text>
<text x=".8" y="30.1">D</text>
<text x="278.7" y="30.1">D</text>
<text x=".8" y="80.8">C</text>
<text x="278.7" y="80.8">C</text>
<text x=".8" y="131.5">B</text>
<text x="278.7" y="131.5">B</text>
<text x=".8" y="182.2">A</text>
<text x="278.7" y="182.2">A</text>
<text x="30.4" y="207.8">5</text>
<text x="85.4" y="207.8">4</text>
<text x="140.4" y="207.8">3</text>
<text x="195.4" y="207.8">2</text>
<text x="250.5" y="207.8">1</text>
</g>
</svg>
